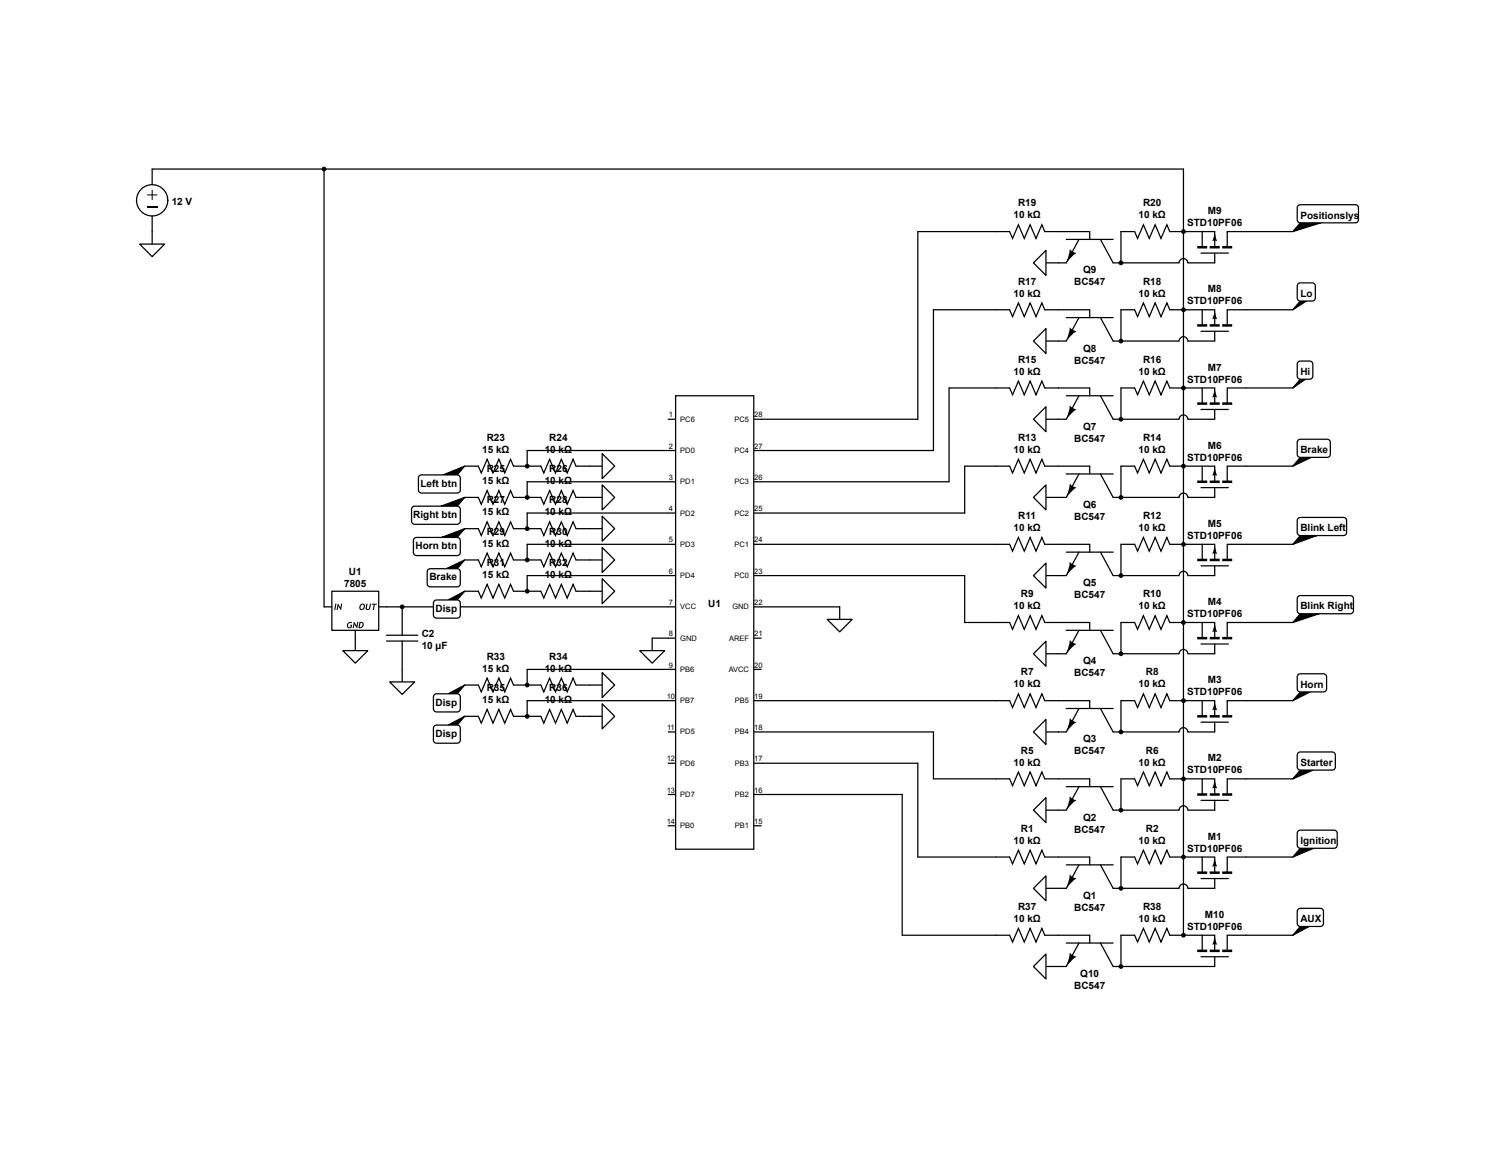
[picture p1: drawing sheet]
<svg xmlns="http://www.w3.org/2000/svg" width="279mm" height="216mm" viewBox="0 0 279 216" stroke-linecap="round" stroke-linejoin="round" font-family="sans-serif">
<g fill="#000">
<path d="M243 41.6h3.8l-5.2 1.7zM243 56.2h1.1l-2.5 1.7zM243 70.8h1l-2.4 1.7zM82.5 100.4l4.3-1.7-1.4 1.7zM82.4 94.5l4.4-1.6-1.4 1.6zM82.8 88.7l4-1.6-1.4 1.6zM243 85.4h2.1l-3.5 1.7zM83.8 112.1l3-1.7-1.4 1.7zM83.4 106.2l3.4-1.6-1.4 1.6zM243 100h3.1l-4.5 1.7zM243 114.6h3.5l-4.9 1.7zM83.8 135.4l3-1.6-1.4 1.6z"/>
<path d="M83.8 129.6l3-1.7-1.4 1.7zM243 129.2h1.8l-3.2 1.7zM243 143.8h2.4l-3.8 1.7zM243 173h1.7l-3.1 1.7zM243 158.4h2.5l-3.9 1.7z"/>
</g>
<g fill="none" stroke="#000" stroke-width=".23">
<path d="M243 41.6h3.8l-5.2 1.7zM243 56.2h1.1l-2.5 1.7zM243 70.8h1l-2.4 1.7zM82.4 94.5l4.4-1.6-1.4 1.6zM82.8 88.7l4-1.6-1.4 1.6zM243 85.4h2.1l-3.5 1.7zM82.5 100.4l4.3-1.7-1.4 1.7zM83.4 106.2l3.4-1.6-1.4 1.6zM83.8 112.1l3-1.7-1.4 1.7zM243 100h3.1l-4.5 1.7zM243 114.6h3.5l-4.9 1.7zM83.8 135.4l3-1.6-1.4 1.6z"/>
<path d="M83.8 129.6l3-1.7-1.4 1.7zM243 129.2h1.8l-3.2 1.7zM243 143.8h2.4l-3.8 1.7zM243 158.4h2.5l-3.9 1.7zM243 173h1.7l-3.1 1.7z"/>
</g>
<circle cx="28.4" cy="37.4" r="2.92" fill="#fff"/>
<g fill="none" stroke="#000" stroke-width=".23">
<path d="M28.4 31.6v2.9M28.4 40.3v3M72.2 118.6h5.9M72.2 119.7h5.9M75.2 113.3v5.3M75.2 119.7v5.3"/>
<circle cx="28.4" cy="37.4" r="2.92"/>
</g>
<path d="M27.5 38.6h1.9v.2h-1.9zM28.3 35.4h.2v.9h.9v.2h-.9v.9h-.2v-.9h-.8v-.2h.8z" fill="#000"/>
<path d="M62 110.4h8.8v7.3h-8.8z" fill="#fff"/>
<path d="M28.4 43.3v2.3M60.6 113.3h1.4M62 110.4h8.8v7.3h-8.8zM66.4 117.7v1.5M70.8 113.3h1.4" fill="none" stroke="#000" stroke-width=".23"/>
<g fill="#000">
<path d="M62.7 112.8h.2l-.2 1.1h-.2zM63.1 112.8l.5 .7 .2-.7h.2l-.3 1.1-.5-.7-.1 .7h-.2zM65 116.3l.5-.2 .3 .1-.1 .2a.43 .43 0 0 0-.7 .2 .43 .43 0 0 0 .5 .5v-.4h.3l-.1 .5a.56 .56 0 0 1-.8 0 .56 .56 0 0 1 .1-.9zM66.1 116.2l.5 .7 .2-.7h.2l-.2 1.1-.6-.7-.1 .7h-.2zM68.5 112.8h.2l-.2 .7a.22 .22 0 0 0 .3 .3 .22 .22 0 0 0 .2-.3l.1-.7h.2l-.1 .8a.43 .43 0 0 1-.4 .4 .43 .43 0 0 1-.5-.4zM69.5 112.8h1l-.1 .1h-.4l-.1 1h-.2l.1-1h-.3z"/>
<path d="M67.3 113a.51 .51 0 0 1 .8-.2 .51 .51 0 0 1 0 .8 .54 .54 0 0 1-.8 .2 .54 .54 0 0 1 0-.8zM67.6 113l-.2 .3v.4a.42 .42 0 0 0 .6-.2 .42 .42 0 0 0-.2-.6z"/>
<path d="M67.2 116.2a.61 .61 0 0 1 .8 .5 .61 .61 0 0 1-.7 .6h-.3zM67.4 116.3l-.2 .8a.42 .42 0 0 0 .6-.3 .42 .42 0 0 0-.4-.5z"/>
</g>
<path d="M26.1 45.6h4.7l-2.4 2.3z" fill="#fff"/>
<path d="M26.1 45.6h4.7l-2.4 2.3zM75.2 125v2.4" fill="none" stroke="#000" stroke-width=".23"/>
<path d="M72.8 127.4h4.7l-2.3 2.3z" fill="#fff"/>
<path d="M66.4 119.2v2.3M72.8 127.4h4.7l-2.3 2.3z" fill="none" stroke="#000" stroke-width=".23"/>
<path d="M64.1 121.5h4.6l-2.3 2.4z" fill="#fff"/>
<path d="M72.2 113.3h52.6M64.1 121.5h4.6l-2.3 2.4z" fill="none" stroke="#000" stroke-width=".23"/>
<path d="M126.3 73.9h14.6v84.7h-14.6z" fill="#fff"/>
<g fill="none" stroke="#000" stroke-width=".23">
<path d="M171.5 43.3v35h-30.6M124.8 78.3h1.5M126.3 73.9h14.6v84.7h-14.6zM124.8 84.1h1.5M124.8 90h1.5M124.8 95.8h1.5M140.9 84.1h1.4M140.9 90h1.4M140.9 95.8h1.4M124.8 101.7h1.5M124.8 107.5h1.5M124.8 113.3h1.5"/>
<path d="M124.8 119.2h1.5M140.9 101.7h1.4M140.9 107.5h1.4M140.9 113.3h1.4M140.9 119.2h1.4M156.9 113.3v2.4M124.8 125h1.5M124.8 130.9h1.5M124.8 136.7h1.5M140.9 125h1.4M140.9 130.9h1.4M140.9 136.7h1.4"/>
<path d="M124.8 142.5h1.5M124.8 148.4h1.5M124.8 154.2h1.5M140.9 142.5h1.4M140.9 148.4h1.4M140.9 154.2h1.4"/>
</g>
<path d="M154.6 115.7h4.7l-2.4 2.3z" fill="#fff"/>
<path d="M121.9 119.2v2.3M142.3 113.3h14.6M154.6 115.7h4.7l-2.4 2.3z" fill="none" stroke="#000" stroke-width=".23"/>
<path d="M119.6 121.5h4.6l-2.3 2.4z" fill="#fff"/>
<path d="M86.8 87.1h2.6l.5 1.2 1.1-2.5 1.1 2.5 1.1-2.5 1.1 2.5 1.1-2.5 .6 1.3h5.1l.5 1.2 1.1-2.5 1.1 2.5 1.1-2.5 1.1 2.5 1.1-2.5 .5 1.3h4.9M121.9 119.2h2.9M119.6 121.5h4.6l-2.3 2.4zM142.3 142.5h29.2v17.6" fill="none" stroke="#000" stroke-width=".23"/>
<path d="M112.5 84.7l2.4 2.4-2.4 2.3z" fill="#fff"/>
<path d="M86.8 92.9h2.6l.5 1.3 1.1-2.6 1.1 2.6 1.1-2.6 1.1 2.6 1.1-2.6 .6 1.3h5.1l.5 1.3 1.1-2.6 1.1 2.6 1.1-2.6 1.1 2.6 1.1-2.6 .5 1.3h4.9M112.5 84.7l2.4 2.4-2.4 2.3zM124.8 84.1h-26.3v3" fill="none" stroke="#000" stroke-width=".23"/>
<path d="M112.5 90.6l2.4 2.3-2.4 2.3z" fill="#fff"/>
<path d="M86.8 98.7h2.6l.5 1.3 1.1-2.5 1.1 2.5 1.1-2.5 1.1 2.5 1.1-2.5 .6 1.2h5.1l.5 1.3 1.1-2.5 1.1 2.5 1.1-2.5 1.1 2.5 1.1-2.5 .5 1.2h4.9M112.5 90.6l2.4 2.3-2.4 2.3zM124.8 90h-26.3v2.9" fill="none" stroke="#000" stroke-width=".23"/>
<path d="M112.5 96.4l2.4 2.3-2.4 2.4z" fill="#fff"/>
<path d="M112.5 96.4l2.4 2.3-2.4 2.4zM124.8 95.8h-26.3v2.9M86.8 104.6h2.6l.5 1.3 1.1-2.6 1.1 2.6 1.1-2.6 1.1 2.6 1.1-2.6 .6 1.3h5.1l.5 1.3 1.1-2.6 1.1 2.6 1.1-2.6 1.1 2.6 1.1-2.6 .5 1.3h4.9" fill="none" stroke="#000" stroke-width=".23"/>
<path d="M112.5 102.2l2.4 2.4-2.4 2.3z" fill="#fff"/>
<path d="M86.8 110.4h2.6l.5 1.3 1.1-2.6 1.1 2.6 1.1-2.6 1.1 2.6 1.1-2.6 .6 1.3h5.1l.5 1.3 1.1-2.6 1.1 2.6 1.1-2.6 1.1 2.6 1.1-2.6 .5 1.3h4.9M112.5 102.2l2.4 2.4-2.4 2.3zM124.8 101.7h-26.3v2.9" fill="none" stroke="#000" stroke-width=".23"/>
<path d="M112.5 108.1l2.4 2.3-2.4 2.4z" fill="#fff"/>
<path d="M112.5 108.1l2.4 2.3-2.4 2.4zM124.8 107.5h-26.3v2.9M86.8 127.9h2.6l.5 1.3 1.1-2.5 1.1 2.5 1.1-2.5 1.1 2.5 1.1-2.5 .6 1.2h5.1l.5 1.3 1.1-2.5 1.1 2.5 1.1-2.5 1.1 2.5 1.1-2.5 .5 1.2h4.9" fill="none" stroke="#000" stroke-width=".23"/>
<path d="M112.5 125.6l2.4 2.3-2.4 2.4z" fill="#fff"/>
<path d="M112.5 125.6l2.4 2.3-2.4 2.4zM124.8 125h-26.3v2.9" fill="none" stroke="#000" stroke-width=".23"/>
<path d="M78.4 88.9l.4-.2h6.6a.58 .58 0 0 1 .6 .6v2.2a.58 .58 0 0 1-.6 .6h-6.6a.58 .58 0 0 1-.6-.6v-2.2z" fill="#fff"/>
<path d="M78.4 88.9l.4-.2h6.6a.58 .58 0 0 1 .6 .6v2.2a.58 .58 0 0 1-.6 .6h-6.6a.58 .58 0 0 1-.6-.6v-2.2z" fill="none" stroke="#000" stroke-width=".23"/>
<path d="M77.1 94.7l.4-.2h7.9a.58 .58 0 0 1 .6 .6v2.2a.58 .58 0 0 1-.6 .6h-7.9a.58 .58 0 0 1-.6-.6v-2.2z" fill="#fff"/>
<path d="M77.1 94.7l.4-.2h7.9a.58 .58 0 0 1 .6 .6v2.2a.58 .58 0 0 1-.6 .6h-7.9a.58 .58 0 0 1-.6-.6v-2.2z" fill="none" stroke="#000" stroke-width=".23"/>
<path d="M77.4 100.5l.4-.1h7.6a.58 .58 0 0 1 .6 .6v2.2a.58 .58 0 0 1-.6 .6h-7.6a.58 .58 0 0 1-.5-.6v-2.2z" fill="#fff"/>
<path d="M77.4 100.5l.4-.1h7.6a.58 .58 0 0 1 .6 .6v2.2a.58 .58 0 0 1-.6 .6h-7.6a.58 .58 0 0 1-.5-.6v-2.2z" fill="none" stroke="#000" stroke-width=".23"/>
<path d="M80 106.4l.4-.2h5a.58 .58 0 0 1 .6 .6v2.2a.58 .58 0 0 1-.6 .6h-5a.58 .58 0 0 1-.6-.6v-2.2z" fill="#fff"/>
<path d="M80 106.4l.4-.2h5a.58 .58 0 0 1 .6 .6v2.2a.58 .58 0 0 1-.6 .6h-5a.58 .58 0 0 1-.6-.6v-2.2z" fill="none" stroke="#000" stroke-width=".23"/>
<path d="M81.2 112.2l.4-.1h3.8a.58 .58 0 0 1 .6 .5v2.3a.58 .58 0 0 1-.6 .5h-3.8a.58 .58 0 0 1-.6-.5v-2.3z" fill="#fff"/>
<path d="M81.2 112.2l.4-.1h3.8a.58 .58 0 0 1 .6 .5v2.3a.58 .58 0 0 1-.6 .5h-3.8a.58 .58 0 0 1-.6-.5v-2.3z" fill="none" stroke="#000" stroke-width=".23"/>
<path d="M81.2 129.7l.4-.1h3.8a.58 .58 0 0 1 .6 .6v2.2a.58 .58 0 0 1-.6 .6h-3.8a.58 .58 0 0 1-.6-.6v-2.2z" fill="#fff"/>
<path d="M60.6 31.6v81.7M81.2 129.7l.4-.1h3.8a.58 .58 0 0 1 .6 .6v2.2a.58 .58 0 0 1-.6 .6h-3.8a.58 .58 0 0 1-.6-.6v-2.2zM186.1 160.1h2.6l.5 1.2 1.1-2.5 1.1 2.5 1.1-2.5 1.1 2.5 1.1-2.5 .6 1.3h8.4v1.4M199.3 161.5h8.7M201.6 161.5l-2.3 4.4h-3.8M205.7 161.5l2.3 4.4h1.5M221.2 160.1h5.8v2.9M224.5 164.1h5.1M224.7 160.1v2.9M227 164.1v1.8M232.9 160.1h-3.5v2.9" fill="none" stroke="#000" stroke-width=".23"/>
<path d="M199.9 163.3l.6 .5 .7 .3-.8 .5-1.1 1.3 .5-1.6zM227 160.2l.5 1.6h-1z" fill="#000"/>
<path d="M224 163h1.4M226.3 163h1.4M228.7 163h1.4" fill="none" stroke="#000" stroke-width=".47"/>
<path d="M193.1 165.9l2.4-2.3v4.6z" fill="#fff"/>
<path d="M142.3 95.8h38M193.1 165.9l2.4-2.3v4.6zM209.5 160.1v5.8h10.9a.82 .82 0 0 1 .8-.8 .82 .82 0 0 1 .8 .8h5M232.9 160.1h8.7" fill="none" stroke="#000" stroke-width=".23"/>
<path d="M242.6 155.2l.4-.2h6.3a.58 .58 0 0 1 .6 .6v2.2a.58 .58 0 0 1-.6 .6h-6.3a.58 .58 0 0 1-.6-.6v-2.2z" fill="#fff"/>
<path d="M186.1 145.5h2.6l.5 1.2 1.1-2.5 1.1 2.5 1.1-2.5 1.1 2.5 1.1-2.5 .6 1.3h8.4v1.4M199.3 146.9h8.7M201.6 146.9l-2.3 4.4h-3.8M205.7 146.9l2.3 4.4h1.5M221.2 145.5h5.8v2.9M224.5 149.5h5.1M224.7 145.5v2.9M227 149.5v1.8M232.9 145.5h-3.5v2.9M242.6 155.2l.4-.2h6.3a.58 .58 0 0 1 .6 .6v2.2a.58 .58 0 0 1-.6 .6h-6.3a.58 .58 0 0 1-.6-.6v-2.2zM209.5 160.1h2.5l.6 1.2 1.1-2.5 1.1 2.5 1.1-2.5 1.1 2.5 1.1-2.5 .5 1.3h2.6" fill="none" stroke="#000" stroke-width=".23"/>
<path d="M199.9 148.7l.6 .5 .7 .3-.8 .5-1.1 1.3 .5-1.6zM227 145.6l.5 1.6h-1z" fill="#000"/>
<path d="M224 148.4h1.4M226.3 148.4h1.4M228.7 148.4h1.4" fill="none" stroke="#000" stroke-width=".47"/>
<path d="M195.5 149v4.6l-2.4-2.3z" fill="#fff"/>
<path d="M195.5 149v4.6l-2.4-2.3zM209.5 145.5v5.8h10.9a.82 .82 0 0 1 .8-.8 .82 .82 0 0 1 .8 .8h5M232.9 145.5h8.7" fill="none" stroke="#000" stroke-width=".23"/>
<path d="M242.6 140.6l.4-.2h6a.58 .58 0 0 1 .6 .6v2.2a.58 .58 0 0 1-.6 .6h-6a.58 .58 0 0 1-.6-.6v-2.2z" fill="#fff"/>
<path d="M186.1 130.9h2.6l.5 1.2 1.1-2.5 1.1 2.5 1.1-2.5 1.1 2.5 1.1-2.5 .6 1.3h8.4v1.4M199.3 132.3h8.7M201.6 132.3l-2.3 4.4h-3.8M205.7 132.3l2.3 4.4h1.5M221.2 130.9h5.8v2.9M224.5 134.9h5.1M224.7 130.9v2.9M227 134.9v1.8M232.9 130.9h-3.5v2.9M209.5 145.5h2.5l.6 1.2 1.1-2.5 1.1 2.5 1.1-2.5 1.1 2.5 1.1-2.5 .5 1.3h2.6M242.6 140.6l.4-.2h6a.58 .58 0 0 1 .6 .6v2.2a.58 .58 0 0 1-.6 .6h-6a.58 .58 0 0 1-.6-.6v-2.2z" fill="none" stroke="#000" stroke-width=".23"/>
<path d="M199.9 134.1l.6 .5 .7 .3-.8 .5-1.1 1.3 .5-1.6zM227 131l.5 1.6h-1z" fill="#000"/>
<path d="M224 133.8h1.4M226.3 133.8h1.4M228.7 133.8h1.4" fill="none" stroke="#000" stroke-width=".47"/>
<path d="M193.1 136.7l2.4-2.3v4.6z" fill="#fff"/>
<path d="M193.1 136.7l2.4-2.3v4.6zM209.5 130.9v5.8h10.9a.82 .82 0 0 1 .8-.8 .82 .82 0 0 1 .8 .8h5M232.9 130.9h8.7" fill="none" stroke="#000" stroke-width=".23"/>
<path d="M242.6 126l.4-.2h4.3a.58 .58 0 0 1 .6 .6v2.2a.58 .58 0 0 1-.6 .6h-4.3a.58 .58 0 0 1-.6-.6v-2.2z" fill="#fff"/>
<path d="M186.1 116.3h2.6l.5 1.2 1.1-2.5 1.1 2.5 1.1-2.5 1.1 2.5 1.1-2.5 .6 1.3h8.4v1.4M199.3 117.7h8.7M201.6 117.7l-2.3 4.4h-3.8M205.7 117.7l2.3 4.4h1.5M221.2 116.3h5.8v2.9M224.7 116.3v2.9M232.9 116.3h-3.5v2.9M209.5 130.9h2.5l.6 1.2 1.1-2.5 1.1 2.5 1.1-2.5 1.1 2.5 1.1-2.5 .5 1.3h2.6M224.5 120.3h5.1M227 120.3v1.8M242.6 126l.4-.2h4.3a.58 .58 0 0 1 .6 .6v2.2a.58 .58 0 0 1-.6 .6h-4.3a.58 .58 0 0 1-.6-.6v-2.2z" fill="none" stroke="#000" stroke-width=".23"/>
<path d="M199.9 119.5l.6 .5 .7 .3-.8 .5-1.1 1.3 .5-1.6zM227 116.4l.5 1.6h-1z" fill="#000"/>
<path d="M224 119.2h1.4M226.3 119.2h1.4M228.7 119.2h1.4" fill="none" stroke="#000" stroke-width=".47"/>
<path d="M195.5 119.8v4.6l-2.4-2.3z" fill="#fff"/>
<path d="M195.5 119.8v4.6l-2.4-2.3zM209.5 116.3v5.8h10.9a.82 .82 0 0 1 .8-.8 .82 .82 0 0 1 .8 .8h5M232.9 116.3h8.7" fill="none" stroke="#000" stroke-width=".23"/>
<path d="M242.6 111.4l.4-.2h9.4a.58 .58 0 0 1 .5 .6v2.2a.58 .58 0 0 1-.5 .6h-9.4a.58 .58 0 0 1-.6-.6v-2.2z" fill="#fff"/>
<path d="M186.1 101.7h2.6l.5 1.2 1.1-2.5 1.1 2.5 1.1-2.5 1.1 2.5 1.1-2.5 .6 1.3h8.4v1.4M199.3 103.1h8.7M201.6 103.1l-2.3 4.4h-3.8M205.7 103.1l2.3 4.4h1.5M209.5 116.3h2.5l.6 1.2 1.1-2.5 1.1 2.5 1.1-2.5 1.1 2.5 1.1-2.5 .5 1.3h2.6M221.2 101.7h5.8v2.9M224.5 105.7h5.1M224.7 101.7v2.9M227 105.7v1.8M232.9 101.7h-3.5v2.9M242.6 111.4l.4-.2h9.4a.58 .58 0 0 1 .5 .6v2.2a.58 .58 0 0 1-.5 .6h-9.4a.58 .58 0 0 1-.6-.6v-2.2z" fill="none" stroke="#000" stroke-width=".23"/>
<path d="M199.9 104.9l.6 .5 .7 .3-.8 .5-1.1 1.3 .5-1.6zM227 101.8l.5 1.6h-1z" fill="#000"/>
<path d="M224 104.6h1.4M226.3 104.6h1.4M228.7 104.6h1.4" fill="none" stroke="#000" stroke-width=".47"/>
<path d="M195.5 105.2v4.6l-2.4-2.3z" fill="#fff"/>
<path d="M195.5 105.2v4.6l-2.4-2.3zM209.5 101.7v5.8h10.9a.82 .82 0 0 1 .8-.8 .82 .82 0 0 1 .8 .8h5M232.9 101.7h8.7" fill="none" stroke="#000" stroke-width=".23"/>
<path d="M242.6 96.8l.4-.2h8.1a.58 .58 0 0 1 .6 .6v2.2a.58 .58 0 0 1-.6 .6h-8.1a.58 .58 0 0 1-.6-.6v-2.2z" fill="#fff"/>
<path d="M186.1 87.1h2.6l.5 1.2 1.1-2.5 1.1 2.5 1.1-2.5 1.1 2.5 1.1-2.5 .6 1.3h8.4v1.4M199.3 88.5h8.7M201.6 88.5l-2.3 4.4h-3.8M205.7 88.5l2.3 4.4h1.5M221.2 87.1h5.8v2.9M224.5 91.1h5.1M224.7 87.1v2.9M227 91.1v1.8M232.9 87.1h-3.5v2.9M242.6 96.8l.4-.2h8.1a.58 .58 0 0 1 .6 .6v2.2a.58 .58 0 0 1-.6 .6h-8.1a.58 .58 0 0 1-.6-.6v-2.2zM209.5 101.7h2.5l.6 1.2 1.1-2.5 1.1 2.5 1.1-2.5 1.1 2.5 1.1-2.5 .5 1.3h2.6" fill="none" stroke="#000" stroke-width=".23"/>
<path d="M199.9 90.3l.6 .5 .7 .3-.8 .5-1.1 1.3 .5-1.6zM227 87.2l.5 1.6h-1z" fill="#000"/>
<path d="M224 90h1.4M226.3 90h1.4M228.7 90h1.4" fill="none" stroke="#000" stroke-width=".47"/>
<path d="M193.1 92.9l2.4-2.3v4.6z" fill="#fff"/>
<path d="M195.5 90.6v4.6l-2.4-2.3zM209.5 87.1v5.8h10.9a.82 .82 0 0 1 .8-.8 .82 .82 0 0 1 .8 .8h5M232.9 87.1h8.7" fill="none" stroke="#000" stroke-width=".23"/>
<path d="M242.6 82.2l.4-.2h5a.58 .58 0 0 1 .6 .6v2.2a.58 .58 0 0 1-.6 .6h-5a.58 .58 0 0 1-.6-.6v-2.2z" fill="#fff"/>
<path d="M186.1 72.5h2.6l.5 1.2 1.1-2.5 1.1 2.5 1.1-2.5 1.1 2.5 1.1-2.5 .6 1.3h8.4v1.4M199.3 73.9h8.7M201.6 73.9l-2.3 4.4h-3.8M205.7 73.9l2.3 4.4h1.5M221.2 72.5h5.8v2.9M224.5 76.5h5.1M224.7 72.5v2.9M227 76.5v1.8M232.9 72.5h-3.5v2.9M209.5 87.1h2.5l.6 1.2 1.1-2.5 1.1 2.5 1.1-2.5 1.1 2.5 1.1-2.5 .5 1.3h2.6M242.6 82.2l.4-.2h5a.58 .58 0 0 1 .6 .6v2.2a.58 .58 0 0 1-.6 .6h-5a.58 .58 0 0 1-.6-.6v-2.2z" fill="none" stroke="#000" stroke-width=".23"/>
<path d="M199.9 75.7l.6 .5 .7 .2-.8 .6-1.1 1.3 .5-1.6zM227 72.6l.5 1.6h-1z" fill="#000"/>
<path d="M224 75.4h1.4M226.3 75.4h1.4M228.7 75.4h1.4" fill="none" stroke="#000" stroke-width=".47"/>
<path d="M193.1 78.3l2.4-2.3v4.6z" fill="#fff"/>
<path d="M193.1 78.3l2.4-2.3v4.6zM209.5 72.5v5.8h10.9a.82 .82 0 0 1 .8-.8 .82 .82 0 0 1 .8 .8h5M232.9 72.5h8.7" fill="none" stroke="#000" stroke-width=".23"/>
<path d="M242.6 67.6l.4-.2h1.8a.58 .58 0 0 1 .6 .6v2.2a.58 .58 0 0 1-.6 .6h-1.8a.58 .58 0 0 1-.6-.6v-2.2z" fill="#fff"/>
<path d="M186.1 57.9h2.6l.5 1.2 1.1-2.5 1.1 2.5 1.1-2.5 1.1 2.5 1.1-2.5 .6 1.3h8.4v1.4M199.3 59.3h8.7M201.6 59.3l-2.3 4.4h-3.8M205.7 59.3l2.3 4.4h1.5M221.2 57.9h5.8v2.9M224.7 57.9v2.9M232.9 57.9h-3.5v2.9M209.5 72.5h2.5l.6 1.2 1.1-2.5 1.1 2.5 1.1-2.5 1.1 2.5 1.1-2.5 .5 1.3h2.6M224.5 61.9h5.1M227 61.9v1.8M242.6 67.6l.4-.2h1.8a.58 .58 0 0 1 .6 .6v2.2a.58 .58 0 0 1-.6 .6h-1.8a.58 .58 0 0 1-.6-.6v-2.2z" fill="none" stroke="#000" stroke-width=".23"/>
<path d="M227 58l.5 1.6h-1zM199.9 61.1l.6 .5 .7 .2-.8 .6-1.1 1.3 .5-1.6z" fill="#000"/>
<path d="M224 60.8h1.4M226.3 60.8h1.4M228.7 60.8h1.4" fill="none" stroke="#000" stroke-width=".47"/>
<path d="M193.1 63.7l2.4-2.3v4.6z" fill="#fff"/>
<path d="M209.5 57.9v5.8h10.9a.82 .82 0 0 1 .8-.8 .82 .82 0 0 1 .8 .8h5M232.9 57.9h8.7M193.1 63.7l2.4-2.3v4.6z" fill="none" stroke="#000" stroke-width=".23"/>
<path d="M242.6 53l.4-.2h2.2a.58 .58 0 0 1 .6 .6v2.2a.58 .58 0 0 1-.6 .6h-2.2a.58 .58 0 0 1-.6-.6v-2.2z" fill="#fff"/>
<path d="M186.1 43.3h2.6l.5 1.2 1.1-2.5 1.1 2.5 1.1-2.5 1.1 2.5 1.1-2.5 .6 1.3h8.4v1.4M199.3 44.7h8.7M201.6 44.7l-2.3 4.4h-3.8M205.7 44.7l2.3 4.4h1.5M209.5 57.9h2.5l.6 1.2 1.1-2.5 1.1 2.5 1.1-2.5 1.1 2.5 1.1-2.5 .5 1.3h2.6M221.2 43.3h5.8v2.9M224.5 47.3h5.1M224.7 43.3v2.9M227 47.3v1.8M232.9 43.3h-3.5v2.9M242.6 53l.4-.2h2.2a.58 .58 0 0 1 .6 .6v2.2a.58 .58 0 0 1-.6 .6h-2.2a.58 .58 0 0 1-.6-.6v-2.2z" fill="none" stroke="#000" stroke-width=".23"/>
<path d="M199.9 46.5l.6 .5 .7 .2-.8 .6-1.1 1.3 .5-1.6zM227 43.4l.5 1.6h-1z" fill="#000"/>
<path d="M224 46.2h1.4M226.3 46.2h1.4M228.7 46.2h1.4" fill="none" stroke="#000" stroke-width=".47"/>
<path d="M195.5 46.8v4.6l-2.4-2.3z" fill="#fff"/>
<path d="M195.5 46.8v4.6l-2.4-2.3zM209.5 43.3v5.8h10.9a.82 .82 0 0 1 .8-.8 .82 .82 0 0 1 .8 .8h5M232.9 43.3h8.7" fill="none" stroke="#000" stroke-width=".23"/>
<path d="M242.6 38.4l.4-.2h10.3a.58 .58 0 0 1 .6 .6v2.2a.58 .58 0 0 1-.6 .6h-10.3a.58 .58 0 0 1-.6-.6v-2.2z" fill="#fff"/>
<path d="M28.4 31.6h192.8M242.6 38.4l.4-.2h10.3a.58 .58 0 0 1 .6 .6v2.2a.58 .58 0 0 1-.6 .6h-10.3a.58 .58 0 0 1-.6-.6v-2.2zM171.5 43.3h14.6M186.1 57.9h-11.6v26.2h-32.2M209.5 43.3h2.5l.6 1.2 1.1-2.5 1.1 2.5 1.1-2.5 1.1 2.5 1.1-2.5 .5 1.3h2.6M186.1 72.5h-8.7v17.5h-35.1M186.1 87.1h-5.8v8.7M142.3 107.5h38v8.8h5.8M142.3 101.7h43.8M86.8 133.8h2.6l.5 1.3 1.1-2.6 1.1 2.6 1.1-2.6 1.1 2.6 1.1-2.6 .6 1.3h5.1l.5 1.3 1.1-2.6 1.1 2.6 1.1-2.6 1.1 2.6 1.1-2.6 .5 1.3h4.9M142.3 136.7h32.2v8.8h11.6M171.5 160.1h14.6" fill="none" stroke="#000" stroke-width=".23"/>
<path d="M112.5 131.4l2.4 2.4-2.4 2.3z" fill="#fff"/>
<path d="M112.5 131.4l2.4 2.4-2.4 2.3zM124.8 130.9h-26.3v2.9" fill="none" stroke="#000" stroke-width=".23"/>
<path d="M81.2 135.6l.4-.2h3.8a.58 .58 0 0 1 .6 .6v2.2a.58 .58 0 0 1-.6 .6h-3.8a.58 .58 0 0 1-.6-.6v-2.2z" fill="#fff"/>
<path d="M81.2 135.6l.4-.2h3.8a.58 .58 0 0 1 .6 .6v2.2a.58 .58 0 0 1-.6 .6h-3.8a.58 .58 0 0 1-.6-.6v-2.2zM142.3 130.9h43.8M186.1 174.7h2.6l.5 1.2 1.1-2.5 1.1 2.5 1.1-2.5 1.1 2.5 1.1-2.5 .6 1.3h8.4v1.4M199.3 176.1h8.7M201.6 176.1l-2.3 4.4h-3.8M205.7 176.1l2.3 4.4h1.5M221.2 174.7h5.8v2.9M224.5 178.7h5.1M224.7 174.7v2.9M227 178.7v1.8M232.9 174.7h-3.5v2.9" fill="none" stroke="#000" stroke-width=".23"/>
<path d="M199.9 177.9l.6 .5 .7 .3-.8 .6-1.1 1.2 .5-1.6zM227 174.8l.5 1.6h-1z" fill="#000"/>
<path d="M224 177.6h1.4M226.3 177.6h1.4M228.7 177.6h1.4" fill="none" stroke="#000" stroke-width=".47"/>
<path d="M193.1 180.5l2.4-2.3v4.6z" fill="#fff"/>
<path d="M209.5 174.7v5.8h17.5M232.9 174.7h8.7M193.1 180.5l2.4-2.3v4.6z" fill="none" stroke="#000" stroke-width=".23"/>
<path d="M242.6 169.8l.4-.2h3.8a.58 .58 0 0 1 .5 .6v2.2a.58 .58 0 0 1-.5 .6h-3.8a.58 .58 0 0 1-.6-.6v-2.2z" fill="#fff"/>
<path d="M221.2 31.6v143.1h-2.6l-.5-1.3-1.1 2.5-1.1-2.5-1.1 2.5-1.1-2.5-1.1 2.5-.6-1.2h-2.5M142.3 148.4h26.3v26.3h17.5M242.6 169.8l.4-.2h3.8a.58 .58 0 0 1 .5 .6v2.2a.58 .58 0 0 1-.5 .6h-3.8a.58 .58 0 0 1-.6-.6v-2.2z" fill="none" stroke="#000" stroke-width=".23"/>
<g fill="#000">
<circle cx="60.6" cy="31.6" r=".35"/>
<circle cx="209.5" cy="49.1" r=".35"/>
<circle cx="221.2" cy="43.3" r=".35"/>
<circle cx="221.2" cy="57.9" r=".35"/>
<circle cx="209.5" cy="63.7" r=".35"/>
<circle cx="209.5" cy="78.3" r=".35"/>
<circle cx="221.2" cy="72.5" r=".35"/>
<circle cx="98.5" cy="98.7" r=".35"/>
<circle cx="98.5" cy="87.1" r=".35"/>
<circle cx="98.5" cy="92.9" r=".35"/>
<circle cx="209.5" cy="92.9" r=".35"/>
<circle cx="221.2" cy="87.1" r=".35"/>
<circle cx="75.2" cy="113.3" r=".35"/>
<circle cx="98.5" cy="104.6" r=".35"/>
<circle cx="98.5" cy="110.4" r=".35"/>
<circle cx="209.5" cy="107.5" r=".35"/>
<circle cx="221.2" cy="116.3" r=".35"/>
<circle cx="221.2" cy="101.7" r=".35"/>
<circle cx="98.5" cy="133.8" r=".35"/>
<circle cx="98.5" cy="127.9" r=".35"/>
<circle cx="209.5" cy="136.7" r=".35"/>
<circle cx="209.5" cy="122.1" r=".35"/>
<circle cx="221.2" cy="130.9" r=".35"/>
<circle cx="209.5" cy="151.3" r=".35"/>
<circle cx="221.2" cy="145.5" r=".35"/>
<circle cx="209.5" cy="165.9" r=".35"/>
<circle cx="221.2" cy="160.1" r=".35"/>
<circle cx="221.2" cy="174.7" r=".35"/>
<circle cx="209.5" cy="180.5" r=".35"/>
</g>
<g fill="none" stroke="#000" stroke-width=".19">
<circle cx="60.6" cy="31.6" r=".35"/>
<circle cx="209.5" cy="49.1" r=".35"/>
<circle cx="221.2" cy="43.3" r=".35"/>
<circle cx="221.2" cy="57.9" r=".35"/>
<circle cx="209.5" cy="63.7" r=".35"/>
<circle cx="209.5" cy="78.3" r=".35"/>
<circle cx="221.2" cy="72.5" r=".35"/>
<circle cx="98.5" cy="98.7" r=".35"/>
<circle cx="98.5" cy="87.1" r=".35"/>
<circle cx="98.5" cy="92.9" r=".35"/>
<circle cx="209.5" cy="92.9" r=".35"/>
<circle cx="221.2" cy="87.1" r=".35"/>
<circle cx="75.2" cy="113.3" r=".35"/>
<circle cx="98.5" cy="104.6" r=".35"/>
<circle cx="98.5" cy="110.4" r=".35"/>
<circle cx="209.5" cy="107.5" r=".35"/>
<circle cx="221.2" cy="116.3" r=".35"/>
<circle cx="221.2" cy="101.7" r=".35"/>
<circle cx="98.5" cy="133.8" r=".35"/>
<circle cx="98.5" cy="127.9" r=".35"/>
<circle cx="209.5" cy="122.1" r=".35"/>
<circle cx="209.5" cy="136.7" r=".35"/>
<circle cx="221.2" cy="130.9" r=".35"/>
<circle cx="209.5" cy="151.3" r=".35"/>
<circle cx="221.2" cy="145.5" r=".35"/>
<circle cx="209.5" cy="165.9" r=".35"/>
<circle cx="221.2" cy="160.1" r=".35"/>
<circle cx="221.2" cy="174.7" r=".35"/>
<circle cx="209.5" cy="180.5" r=".35"/>
</g>
<g font-size="1.9">
<text x="32.1" y="38.3">12 V</text>
<text x="189.4" y="40.8">10 kΩ</text>
<text x="190.3" y="38.5">R19</text>
<text x="212.8" y="40.8">10 kΩ</text>
<text x="213.6" y="38.5">R20</text>
<text x="225.7" y="40">M9</text>
<text x="243" y="40.8">Positionslys</text>
<text x="221.9" y="42.2">STD10PF06</text>
<text x="190.3" y="53.1">R17</text>
<text x="200.7" y="53.3">BC547</text>
<text x="202.4" y="51.1">Q9</text>
<text x="213.6" y="53.1">R18</text>
<text x="189.4" y="55.4">10 kΩ</text>
<text x="212.8" y="55.4">10 kΩ</text>
<text x="221.9" y="56.8">STD10PF06</text>
<text x="225.7" y="54.6">M8</text>
<text x="243" y="55.4">Lo</text>
<text x="202.4" y="65.7">Q8</text>
<text x="189.4" y="70">10 kΩ</text>
<text x="190.3" y="67.7">R15</text>
<text x="200.7" y="67.9">BC547</text>
<text x="212.8" y="70">10 kΩ</text>
<text x="213.6" y="67.7">R16</text>
<text x="221.9" y="71.4">STD10PF06</text>
<text x="225.7" y="69.2">M7</text>
<text x="243" y="70">Hi</text>
<text x="91" y="82.3">R23</text>
<text x="102.6" y="82.3">R24</text>
<text x="190.3" y="82.3">R13</text>
<text x="200.7" y="82.5">BC547</text>
<text x="202.4" y="80.3">Q7</text>
<text x="213.6" y="82.3">R14</text>
<text x="225.7" y="83.8">M6</text>
<text x="90.1" y="84.6">15 kΩ</text>
<text x="91" y="88.2">R25</text>
<text x="101.8" y="84.6">10 kΩ</text>
<text x="102.6" y="88.2">R26</text>
<text x="189.4" y="84.6">10 kΩ</text>
<text x="212.8" y="84.6">10 kΩ</text>
<text x="221.9" y="86">STD10PF06</text>
<text x="243" y="84.6">Brake</text>
<text x="78.6" y="90.9">Left btn</text>
<text x="90.1" y="90.4">15 kΩ</text>
<text x="91" y="94">R27</text>
<text x="101.8" y="90.4">10 kΩ</text>
<text x="102.6" y="94">R28</text>
<text x="202.4" y="94.9">Q6</text>
<text x="77.2" y="96.7">Right btn</text>
<text x="90.1" y="96.3">15 kΩ</text>
<text x="91" y="99.9">R29</text>
<text x="101.8" y="96.3">10 kΩ</text>
<text x="102.6" y="99.9">R30</text>
<text x="189.4" y="99.2">10 kΩ</text>
<text x="190.3" y="96.9">R11</text>
<text x="200.7" y="97.1">BC547</text>
<text x="212.8" y="99.2">10 kΩ</text>
<text x="213.6" y="96.9">R12</text>
<text x="221.9" y="100.6">STD10PF06</text>
<text x="225.7" y="98.4">M5</text>
<text x="243" y="99.2">Blink Left</text>
<text x="65.2" y="107.3">U1</text>
<text x="77.7" y="102.6">Horn btn</text>
<text x="90.1" y="102.1">15 kΩ</text>
<text x="90.1" y="108">15 kΩ</text>
<text x="91" y="105.7">R31</text>
<text x="101.8" y="102.1">10 kΩ</text>
<text x="101.8" y="108">10 kΩ</text>
<text x="102.6" y="105.7">R32</text>
<text x="64.3" y="109.6">7805</text>
<text x="80.2" y="108.4">Brake</text>
<text x="132.4" y="113.5">U1</text>
<text x="189.4" y="113.8">10 kΩ</text>
<text x="190.8" y="111.5">R9</text>
<text x="200.7" y="111.7">BC547</text>
<text x="202.4" y="109.5">Q5</text>
<text x="212.8" y="113.8">10 kΩ</text>
<text x="213.6" y="111.5">R10</text>
<text x="225.7" y="113">M4</text>
<text x="243" y="113.8">Blink Right</text>
<text x="78.8" y="118.9">C2</text>
<text x="81.4" y="114.3">Disp</text>
<text x="221.9" y="115.3">STD10PF06</text>
<text x="78.8" y="121.1">10 µF</text>
<text x="90.1" y="125.5">15 kΩ</text>
<text x="91" y="123.2">R33</text>
<text x="101.8" y="125.5">10 kΩ</text>
<text x="102.6" y="123.2">R34</text>
<text x="202.4" y="124.1">Q4</text>
<text x="81.4" y="131.8">Disp</text>
<text x="90.1" y="131.3">15 kΩ</text>
<text x="91" y="129.1">R35</text>
<text x="101.8" y="131.3">10 kΩ</text>
<text x="102.6" y="129.1">R36</text>
<text x="189.4" y="128.4">10 kΩ</text>
<text x="190.8" y="126.1">R7</text>
<text x="200.7" y="126.3">BC547</text>
<text x="212.8" y="128.4">10 kΩ</text>
<text x="214.1" y="126.1">R8</text>
<text x="221.9" y="129.9">STD10PF06</text>
<text x="225.7" y="127.6">M3</text>
<text x="243" y="128.4">Horn</text>
<text x="81.4" y="137.6">Disp</text>
<text x="189.4" y="143">10 kΩ</text>
<text x="190.8" y="140.8">R5</text>
<text x="200.7" y="140.9">BC547</text>
<text x="202.4" y="138.7">Q3</text>
<text x="212.8" y="143">10 kΩ</text>
<text x="214.1" y="140.8">R6</text>
<text x="225.7" y="142.2">M2</text>
<text x="243" y="143">Starter</text>
<text x="221.9" y="144.5">STD10PF06</text>
<text x="190.8" y="155.4">R1</text>
<text x="200.7" y="155.5">BC547</text>
<text x="202.4" y="153.3">Q2</text>
<text x="214.1" y="155.4">R2</text>
<text x="189.4" y="157.6">10 kΩ</text>
<text x="212.8" y="157.6">10 kΩ</text>
<text x="221.9" y="159.1">STD10PF06</text>
<text x="225.7" y="156.8">M1</text>
<text x="243" y="157.6">Ignition</text>
<text x="202.4" y="167.9">Q1</text>
<text x="189.4" y="172.2">10 kΩ</text>
<text x="190.3" y="170">R37</text>
<text x="200.7" y="170.1">BC547</text>
<text x="212.8" y="172.2">10 kΩ</text>
<text x="213.6" y="170">R38</text>
<text x="221.9" y="173.7">STD10PF06</text>
<text x="225.2" y="171.4">M10</text>
<text x="243" y="172.2">AUX</text>
<text x="200.7" y="184.7">BC547</text>
<text x="201.9" y="182.5">Q10</text>
</g>
<g font-size="1.4">
<text x="125" y="77.9">1</text>
<text x="141" y="77.9">28</text>
<text x="125" y="83.8">2</text>
<text x="127.1" y="78.8">PC6</text>
<text x="137.3" y="78.8">PC5</text>
<text x="141" y="83.8">27</text>
<text x="125" y="89.6">3</text>
<text x="127.1" y="84.6">PD0</text>
<text x="137.3" y="84.6">PC4</text>
<text x="141" y="89.6">26</text>
<text x="125" y="95.5">4</text>
<text x="127.1" y="90.4">PD1</text>
<text x="137.3" y="90.4">PC3</text>
<text x="141" y="95.5">25</text>
<text x="125" y="101.3">5</text>
<text x="127.1" y="96.3">PD2</text>
<text x="137.3" y="96.3">PC2</text>
<text x="141" y="101.3">24</text>
<text x="125" y="107.1">6</text>
<text x="127.1" y="102.1">PD3</text>
<text x="127.1" y="108">PD4</text>
<text x="137.3" y="108">PC0</text>
<text x="137.3" y="102.1">PC1</text>
<text x="141" y="107.1">23</text>
<text x="125" y="113">7</text>
<text x="127.1" y="113.8">VCC</text>
<text x="136.9" y="113.8">GND</text>
<text x="141" y="113">22</text>
<text x="125" y="118.8">8</text>
<text x="127.1" y="119.6">GND</text>
<text x="136.2" y="119.6">AREF</text>
<text x="141" y="118.8">21</text>
<text x="125" y="124.7">9</text>
<text x="127.1" y="125.5">PB6</text>
<text x="136.2" y="125.5">AVCC</text>
<text x="141" y="124.7">20</text>
<text x="124.6" y="130.5">10</text>
<text x="127.1" y="131.3">PB7</text>
<text x="137.3" y="131.3">PB5</text>
<text x="141" y="130.5">19</text>
<text x="124.7" y="136.4">11</text>
<text x="127.1" y="137.2">PD5</text>
<text x="137.3" y="137.2">PB4</text>
<text x="141" y="136.4">18</text>
<text x="124.6" y="142.2">12</text>
<text x="127.1" y="143">PD6</text>
<text x="137.3" y="143">PB3</text>
<text x="141" y="142.2">17</text>
<text x="124.6" y="148">13</text>
<text x="127.1" y="148.9">PD7</text>
<text x="137.3" y="148.9">PB2</text>
<text x="141" y="148">16</text>
<text x="124.6" y="153.9">14</text>
<text x="127.1" y="154.7">PB0</text>
<text x="137.3" y="154.7">PB1</text>
<text x="141" y="153.9">15</text>
</g>
</svg>
